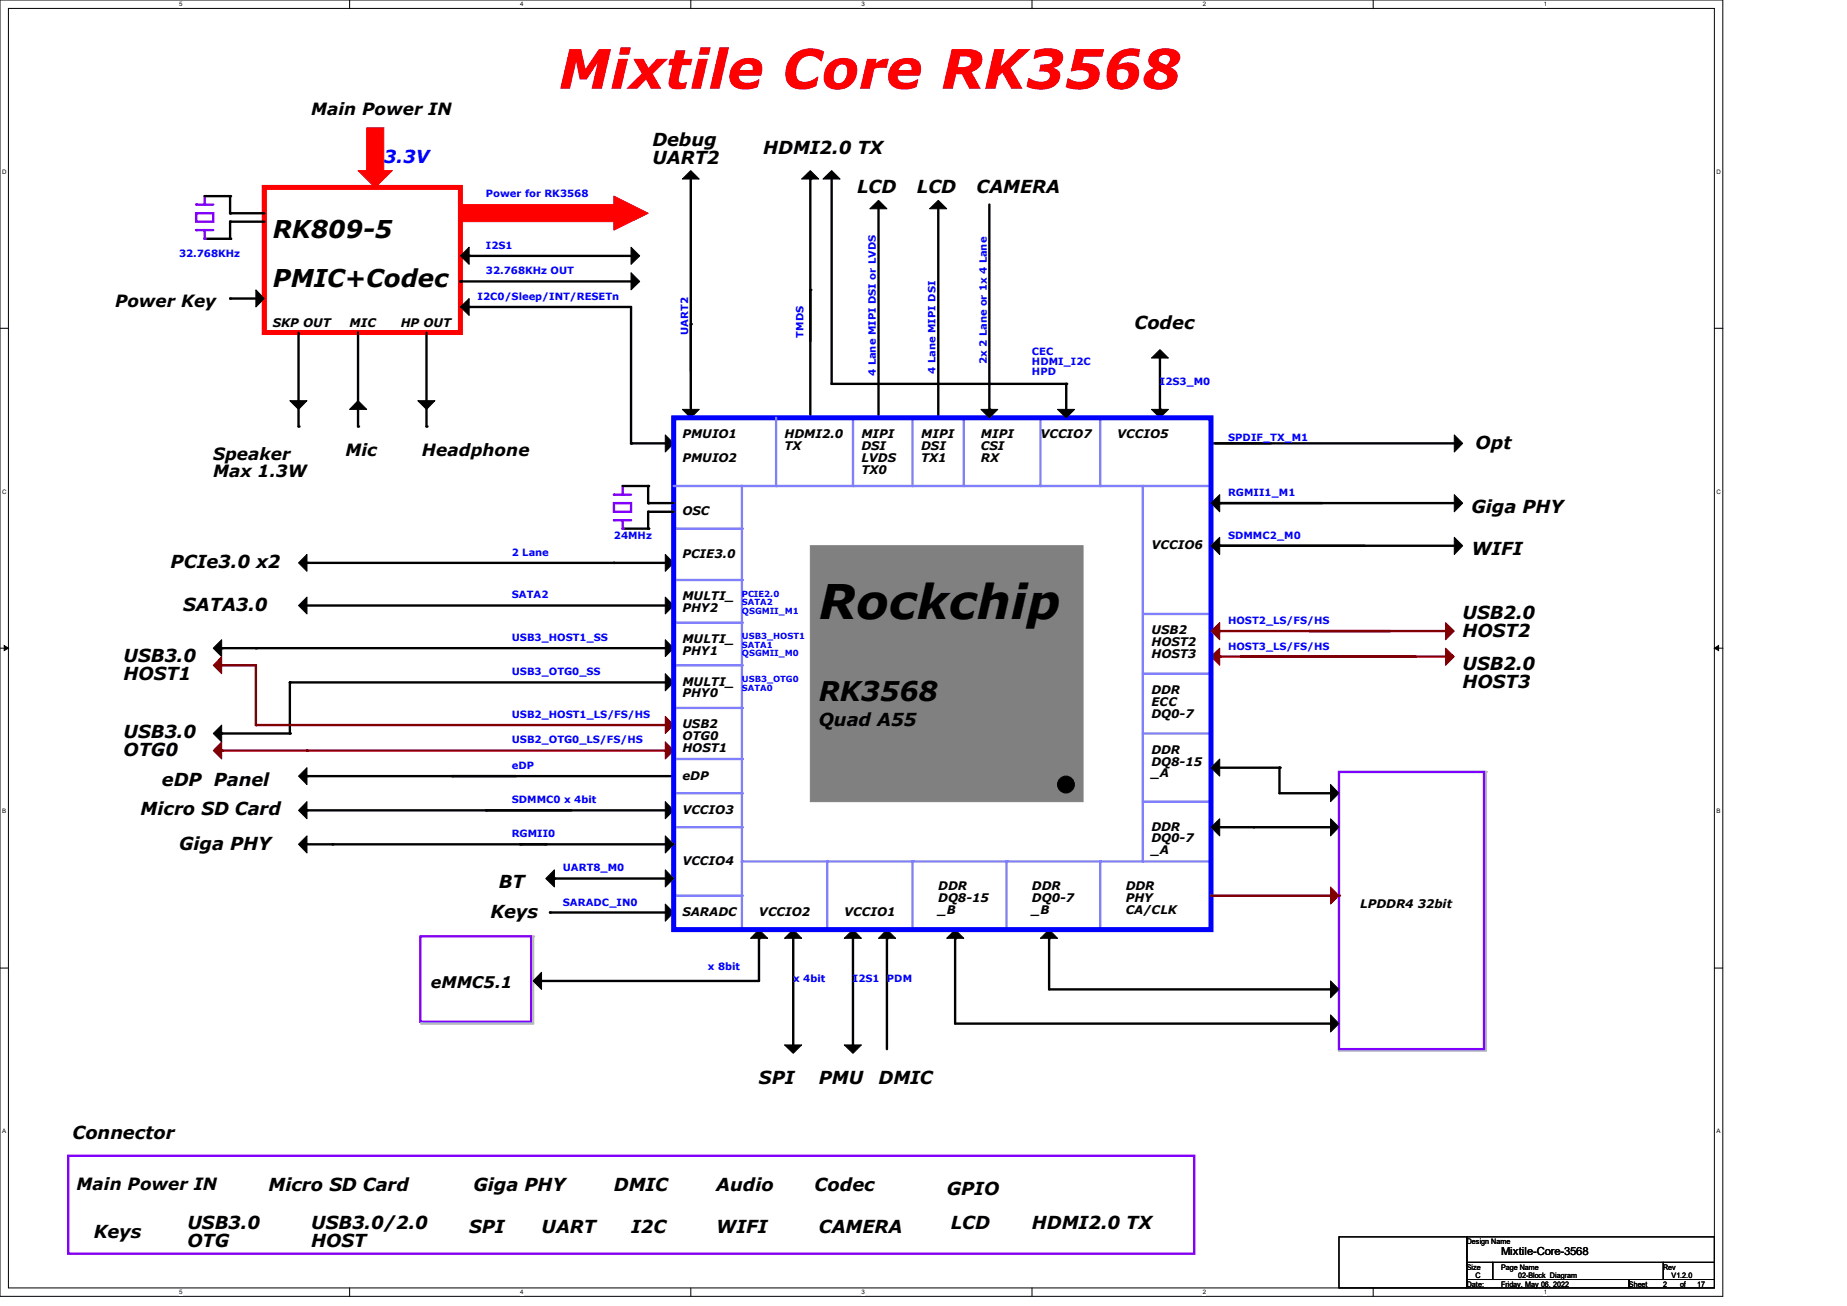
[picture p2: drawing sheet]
<svg xmlns="http://www.w3.org/2000/svg" width="297mm" height="210mm" viewBox="0 0 297 210" stroke-linecap="round" stroke-linejoin="round" font-family="sans-serif">
<path d="M0 0h277v208.4h-277zM1.4 1.4h274.3v205.7h-274.3z" fill="none" stroke="#000" stroke-width=".16"/>
<g fill="#fff">
<path d="M28.8 .1h.5v1.1h-.5z"/>
<path d="M28.8 207.2h.5v1.1h-.5z"/>
</g>
<path d="M56.2 0v1.4M56.2 207.1v1.3" fill="none" stroke="#000" stroke-width=".16"/>
<g fill="#fff">
<path d="M83.7 .1h.5v1.1h-.5z"/>
<path d="M83.7 207.2h.5v1.1h-.5z"/>
</g>
<path d="M111.1 0v1.4M111.1 207.1v1.3" fill="none" stroke="#000" stroke-width=".16"/>
<g fill="#fff">
<path d="M138.5 .1h.6v1.1h-.6z"/>
<path d="M138.5 207.2h.6v1.1h-.6z"/>
</g>
<path d="M165.9 0v1.4M165.9 207.1v1.3" fill="none" stroke="#000" stroke-width=".16"/>
<g fill="#fff">
<path d="M193.4 .1h.5v1.1h-.5z"/>
<path d="M193.4 207.2h.5v1.1h-.5z"/>
</g>
<path d="M220.8 0v1.4M220.8 207.1v1.3" fill="none" stroke="#000" stroke-width=".16"/>
<g fill="#fff">
<path d="M248.2 .1h.6v1.1h-.6z"/>
<path d="M248.2 207.2h.6v1.1h-.6z"/>
<path d="M.3 27.1h.8v1.1h-.8z"/>
<path d="M276 27.1h.7v1.1h-.7z"/>
<path d="M.3 78.5h.8v1.1h-.8z"/>
<path d="M276 78.5h.7v1.1h-.7z"/>
</g>
<path d="M0 52.8h1.4M275.7 52.8h1.3" fill="none" stroke="#000" stroke-width=".16"/>
<g fill="#fff">
<path d="M.3 129.9h.7v1.1h-.7z"/>
<path d="M276 129.9h.6v1.1h-.6z"/>
</g>
<path d="M0 104.2h1.4M275.7 104.2h1.3" fill="none" stroke="#000" stroke-width=".16"/>
<path d="M.7 103.8l.7 .4-.7 .4zM275.7 104.2l.7-.4v.8z" fill="#000" stroke="#000" stroke-width=".16"/>
<g fill="#fff">
<path d="M.3 181.4h.7v1.1h-.7z"/>
<path d="M276 181.4h.6v1.1h-.6z"/>
</g>
<path d="M0 155.7h1.4M275.7 155.7h1.3" fill="none" stroke="#000" stroke-width=".16"/>
<path d="M238.9 124.1v44.9" fill="none" stroke="#c0c0c0" stroke-width=".38"/>
<circle cx="238.9" cy="124.1" r=".19" fill="#c0c0c0"/>
<path d="M215.3 169h23.6" fill="none" stroke="#c0c0c0" stroke-width=".38"/>
<circle cx="215.3" cy="169" r=".19" fill="#c0c0c0"/>
<g fill="#000" stroke="#000" stroke-width=".16">
<path d="M101.5 39.8l1.4 1.3-1.4 1.4z" fill-rule="evenodd"/>
<path d="M185.2 57.6l1.3-1.4 1.4 1.4z" fill-rule="evenodd"/>
<path d="M107 69.9l1.3 1.4-1.3 1.4z" fill-rule="evenodd"/>
<path d="M109.7 65.8h2.7l-1.3 1.4z" fill-rule="evenodd"/>
<path d="M185.2 65.8h2.7l-1.4 1.4z" fill-rule="evenodd"/>
<path d="M233.8 86.4l1.4 1.4-1.4 1.4z" fill-rule="evenodd"/>
<path d="M48 124.8l1.4-1.4v2.8z" fill-rule="evenodd"/>
<path d="M49.4 128.9v2.8l-1.4-1.4z" fill-rule="evenodd"/>
<path d="M107 128.9l1.3 1.4-1.3 1.4z" fill-rule="evenodd"/>
<path d="M122 149.5l1.4 1.4h-2.7z" fill-rule="evenodd"/>
<path d="M127.6 149.5l1.3 1.4h-2.7z" fill-rule="evenodd"/>
<path d="M126.2 168h2.7l-1.3 1.4z" fill-rule="evenodd"/>
</g>
<path d="M42.5 35.6h-5.5v2.8h-4.1M75.4 41.1h26.1M111.1 52.1v13.7M186.5 57.6v8.2M194.7 71.3h39.8M195.5 87.8h38.3M49.4 124.8h33.6M49.4 130.3h42.5M88.4 146.7h18.6M127.6 150.2v17.8" fill="none" stroke="#000" stroke-width=".38"/>
<g fill="#000">
<circle cx="37" cy="35.6" r=".19"/>
<circle cx="37" cy="38.4" r=".19"/>
<circle cx="75.4" cy="41.1" r=".19"/>
<circle cx="111.1" cy="52.1" r=".19"/>
<circle cx="186.5" cy="65.8" r=".19"/>
<circle cx="194.7" cy="71.3" r=".19"/>
<circle cx="234.5" cy="71.3" r=".19"/>
<circle cx="195.5" cy="87.8" r=".19"/>
<circle cx="49.4" cy="124.8" r=".19"/>
<circle cx="49.4" cy="130.3" r=".19"/>
<circle cx="88.4" cy="146.7" r=".19"/>
<circle cx="127.6" cy="150.2" r=".19"/>
</g>
<path d="M214 142.6l1.3 1.4-1.3 1.4z" fill-rule="evenodd" fill="#800000" stroke="#800000" stroke-width=".16"/>
<path d="M42.5 30.1h31.5v23.4h-31.5z" fill="none" stroke="#f00" stroke-width=".8"/>
<g fill="#f00" stroke="#f00" stroke-width=".16">
<path d="M74 32.9h24.7v2.7h-24.7z" fill-rule="evenodd"/>
<path d="M57.6 27.4h5.5l-2.8 2.7z" fill-rule="evenodd"/>
<path d="M59 20.6h2.7v6.8h-2.7z" fill-rule="evenodd"/>
</g>
<path d="M31.5 34.3h2.8v1.3h-2.8zM31.5 32.9h2.8" fill="none" stroke="#8000ff" stroke-width=".38"/>
<circle cx="31.5" cy="32.9" r=".19" fill="#8000ff"/>
<path d="M32.9 31.5v1.4" fill="none" stroke="#8000ff" stroke-width=".38"/>
<circle cx="32.9" cy="32.9" r=".19" fill="#8000ff"/>
<path d="M31.5 37h2.8" fill="none" stroke="#8000ff" stroke-width=".38"/>
<circle cx="31.5" cy="37" r=".19" fill="#8000ff"/>
<path d="M32.9 37v1.4" fill="none" stroke="#8000ff" stroke-width=".38"/>
<circle cx="32.9" cy="38.4" r=".19" fill="#8000ff"/>
<path d="M32.9 31.5h4.1v2.8h5.5M48.7 97.4h58.3M35.6 104.2h5.5M46.6 109.7v8.2" fill="none" stroke="#000" stroke-width=".38"/>
<g fill="#000">
<circle cx="37" cy="31.5" r=".19"/>
<circle cx="37" cy="34.3" r=".19"/>
<circle cx="48.7" cy="97.4" r=".19"/>
<circle cx="35.6" cy="104.2" r=".19"/>
<circle cx="46.6" cy="117.9" r=".19"/>
</g>
<g fill="#000" stroke="#000" stroke-width=".16">
<path d="M48 90.5l1.4-1.3v2.7z" fill-rule="evenodd"/>
<path d="M48 97.4l1.4-1.4v2.7z" fill-rule="evenodd"/>
<path d="M107 96l1.3 1.4-1.3 1.3z" fill-rule="evenodd"/>
<path d="M34.3 104.2l1.3-1.3v2.7z" fill-rule="evenodd"/>
</g>
<path d="M35.6 107h5.5" fill="none" stroke="#800000" stroke-width=".38"/>
<circle cx="35.6" cy="107" r=".19" fill="#800000"/>
<g fill="#800000" stroke="#800000" stroke-width=".16">
<path d="M35.6 105.6v2.7l-1.3-1.3z" fill-rule="evenodd"/>
<path d="M35.6 119.3v2.7l-1.3-1.3z" fill-rule="evenodd"/>
<path d="M107 115.2l1.3 1.4-1.3 1.3z" fill-rule="evenodd"/>
<path d="M107 119.3l1.3 1.4-1.3 1.3z" fill-rule="evenodd"/>
</g>
<path d="M35.6 116.6v2.7l-1.3-1.4z" fill-rule="evenodd" fill="#000" stroke="#000" stroke-width=".16"/>
<path d="M35.6 117.9h11" fill="none" stroke="#000" stroke-width=".38"/>
<circle cx="35.6" cy="117.9" r=".19" fill="#000"/>
<path d="M41.1 116.6h65.9" fill="none" stroke="#800000" stroke-width=".38"/>
<circle cx="107" cy="116.6" r=".19" fill="#800000"/>
<path d="M37 48h4.1M101.5 71.3h6.8M41.1 104.2h65.9M46.6 109.7h60.4M72.7 124.8h35.6M78.1 130.3h28.9" fill="none" stroke="#000" stroke-width=".38"/>
<g fill="#000">
<circle cx="37" cy="48" r=".19"/>
<circle cx="101.5" cy="71.3" r=".19"/>
<circle cx="41.1" cy="104.2" r=".19"/>
<circle cx="46.6" cy="109.7" r=".19"/>
<circle cx="72.7" cy="124.8" r=".19"/>
<circle cx="78.1" cy="130.3" r=".19"/>
</g>
<g fill="#000" stroke="#000" stroke-width=".16">
<path d="M41.1 46.6l1.4 1.4-1.4 1.4z" fill-rule="evenodd"/>
<path d="M107 108.3l1.3 1.4-1.3 1.4z" fill-rule="evenodd"/>
<path d="M107 102.9l1.3 1.3-1.3 1.4z" fill-rule="evenodd"/>
</g>
<path d="M41.1 107v9.6" fill="none" stroke="#800000" stroke-width=".38"/>
<circle cx="41.1" cy="116.6" r=".19" fill="#800000"/>
<path d="M35.6 120.7h13.8" fill="none" stroke="#800000" stroke-width=".38"/>
<circle cx="35.6" cy="120.7" r=".19" fill="#800000"/>
<path d="M49.4 120.7h57.6" fill="none" stroke="#800000" stroke-width=".38"/>
<circle cx="49.4" cy="120.7" r=".19" fill="#800000"/>
<path d="M107 145.4l1.3 1.3-1.3 1.4z" fill-rule="evenodd" fill="#000" stroke="#000" stroke-width=".16"/>
<path d="M150.9 32.9v34.3M75.4 49.4h26.1M130.3 46.6v20.6M85.7 157.7h36.3" fill="none" stroke="#000" stroke-width=".38"/>
<g fill="#000">
<circle cx="75.4" cy="49.4" r=".19"/>
<circle cx="130.3" cy="46.6" r=".19"/>
<circle cx="150.9" cy="67.2" r=".19"/>
<circle cx="85.7" cy="157.7" r=".19"/>
</g>
<path d="M67.6 150.6h17.8v13.7h-17.8z" fill="none" stroke="#8000ff" stroke-width=".38"/>
<path d="M67.7 164.6h18" fill="none" stroke="#c0c0c0" stroke-width=".38"/>
<circle cx="67.7" cy="164.6" r=".19" fill="#c0c0c0"/>
<path d="M85.7 150.6v14" fill="none" stroke="#c0c0c0" stroke-width=".38"/>
<circle cx="85.7" cy="150.6" r=".19" fill="#c0c0c0"/>
<path d="M111.1 28.1v31.5M48 53.5v15.1M57.6 53.5v15.1M68.6 53.5v15.1M74 45.3h27.5M101.5 49.4v21.9M196.1 123.4h9.6v4.2h8.3M196.1 133h5.5M168.7 159.1h45.3M153.6 164.6h60.4" fill="none" stroke="#000" stroke-width=".38"/>
<g fill="#000">
<circle cx="111.1" cy="28.1" r=".19"/>
<circle cx="74" cy="45.3" r=".19"/>
<circle cx="48" cy="68.6" r=".19"/>
<circle cx="57.6" cy="68.6" r=".19"/>
<circle cx="68.6" cy="68.6" r=".19"/>
<circle cx="101.5" cy="71.3" r=".19"/>
<circle cx="201.6" cy="133" r=".19"/>
<circle cx="205.7" cy="123.4" r=".19"/>
<circle cx="214" cy="127.6" r=".19"/>
<circle cx="214" cy="159.1" r=".19"/>
<circle cx="214" cy="164.6" r=".19"/>
</g>
<g fill="#000" stroke="#000" stroke-width=".16">
<path d="M111.1 27.4l1.3 1.4h-2.7z" fill-rule="evenodd"/>
<path d="M101.5 43.9l1.4 1.4-1.4 1.3z" fill-rule="evenodd"/>
<path d="M214 126.2l1.3 1.4-1.3 1.3z" fill-rule="evenodd"/>
<path d="M214 131.7l1.3 1.3-1.3 1.4z" fill-rule="evenodd"/>
<path d="M214 157.7l1.3 1.4-1.3 1.3z" fill-rule="evenodd"/>
<path d="M214 163.2l1.3 1.4-1.3 1.3z" fill-rule="evenodd"/>
</g>
<path d="M215.3 124.1h23.3v44.6h-23.3z" fill="none" stroke="#8000ff" stroke-width=".38"/>
<path d="M196.1 105.6h31.6" fill="none" stroke="#800000" stroke-width=".38"/>
<circle cx="196.1" cy="105.6" r=".19" fill="#800000"/>
<path d="M130.3 28.8v26.1M141.3 32.9v34.3M49.4 90.5h49.3M195.5 80.9h39M122 150.9v6.8M137.2 150.2v17.8M142.6 150.9v17.8M153.6 150.9v13.7M168.7 150.9v8.2" fill="none" stroke="#000" stroke-width=".38"/>
<g fill="#000">
<circle cx="130.3" cy="28.8" r=".19"/>
<circle cx="141.3" cy="67.2" r=".19"/>
<circle cx="49.4" cy="90.5" r=".19"/>
<circle cx="234.5" cy="80.9" r=".19"/>
<circle cx="122" cy="150.9" r=".19"/>
<circle cx="137.2" cy="150.2" r=".19"/>
<circle cx="142.6" cy="150.9" r=".19"/>
<circle cx="153.6" cy="150.9" r=".19"/>
<circle cx="168.7" cy="150.9" r=".19"/>
</g>
<g fill="#000" stroke="#000" stroke-width=".16">
<path d="M128.9 28.8l1.4-1.4 1.4 1.4z" fill-rule="evenodd"/>
<path d="M137.2 149.5l1.3 1.4h-2.7z" fill-rule="evenodd"/>
<path d="M142.6 149.5l1.4 1.4h-2.7z" fill-rule="evenodd"/>
<path d="M153.6 149.5l1.4 1.4h-2.8z" fill-rule="evenodd"/>
<path d="M168.7 149.5l1.4 1.4h-2.8z" fill-rule="evenodd"/>
<path d="M135.8 168h2.7l-1.3 1.4z" fill-rule="evenodd"/>
</g>
<path d="M137.2 67.2v10.9" fill="none" stroke="#8080ff" stroke-width=".38"/>
<circle cx="137.2" cy="78.1" r=".19" fill="#8080ff"/>
<path d="M155 67.2v10.9" fill="none" stroke="#8080ff" stroke-width=".38"/>
<circle cx="155" cy="78.1" r=".19" fill="#8080ff"/>
<path d="M167.3 67.2v10.9" fill="none" stroke="#8080ff" stroke-width=".38"/>
<circle cx="167.3" cy="78.1" r=".19" fill="#8080ff"/>
<path d="M176.9 67.2v10.9" fill="none" stroke="#8080ff" stroke-width=".38"/>
<circle cx="176.9" cy="78.1" r=".19" fill="#8080ff"/>
<path d="M146.7 67.2v10.9" fill="none" stroke="#8080ff" stroke-width=".38"/>
<circle cx="146.7" cy="78.1" r=".19" fill="#8080ff"/>
<path d="M183.8 78.1h10.9" fill="none" stroke="#8080ff" stroke-width=".38"/>
<circle cx="194.7" cy="78.1" r=".19" fill="#8080ff"/>
<path d="M183.8 98.7h10.9" fill="none" stroke="#8080ff" stroke-width=".38"/>
<circle cx="194.7" cy="98.7" r=".19" fill="#8080ff"/>
<path d="M183.8 108.3h10.9" fill="none" stroke="#8080ff" stroke-width=".38"/>
<circle cx="194.7" cy="108.3" r=".19" fill="#8080ff"/>
<path d="M183.8 117.9h10.9" fill="none" stroke="#8080ff" stroke-width=".38"/>
<circle cx="194.7" cy="117.9" r=".19" fill="#8080ff"/>
<path d="M183.8 128.9h10.9" fill="none" stroke="#8080ff" stroke-width=".38"/>
<circle cx="194.7" cy="128.9" r=".19" fill="#8080ff"/>
<path d="M183.8 138.5h10.9" fill="none" stroke="#8080ff" stroke-width=".38"/>
<circle cx="194.7" cy="138.5" r=".19" fill="#8080ff"/>
<path d="M108.3 85h11" fill="none" stroke="#8080ff" stroke-width=".38"/>
<circle cx="119.3" cy="85" r=".19" fill="#8080ff"/>
<path d="M108.3 93.3h11" fill="none" stroke="#8080ff" stroke-width=".38"/>
<circle cx="119.3" cy="93.3" r=".19" fill="#8080ff"/>
<path d="M108.3 100.1h11" fill="none" stroke="#8080ff" stroke-width=".38"/>
<circle cx="119.3" cy="100.1" r=".19" fill="#8080ff"/>
<path d="M108.3 107h11" fill="none" stroke="#8080ff" stroke-width=".38"/>
<circle cx="119.3" cy="107" r=".19" fill="#8080ff"/>
<path d="M108.3 113.8h11" fill="none" stroke="#8080ff" stroke-width=".38"/>
<circle cx="119.3" cy="113.8" r=".19" fill="#8080ff"/>
<path d="M108.3 122h11" fill="none" stroke="#8080ff" stroke-width=".38"/>
<circle cx="119.3" cy="122" r=".19" fill="#8080ff"/>
<path d="M108.3 127.6h11" fill="none" stroke="#8080ff" stroke-width=".38"/>
<circle cx="119.3" cy="127.6" r=".19" fill="#8080ff"/>
<path d="M108.3 133h11" fill="none" stroke="#8080ff" stroke-width=".38"/>
<circle cx="119.3" cy="133" r=".19" fill="#8080ff"/>
<path d="M108.3 144h11" fill="none" stroke="#8080ff" stroke-width=".38"/>
<circle cx="119.3" cy="144" r=".19" fill="#8080ff"/>
<path d="M119.3 138.5v11" fill="none" stroke="#8080ff" stroke-width=".38"/>
<circle cx="119.3" cy="138.5" r=".19" fill="#8080ff"/>
<path d="M133 138.5v11" fill="none" stroke="#8080ff" stroke-width=".38"/>
<circle cx="133" cy="138.5" r=".19" fill="#8080ff"/>
<path d="M146.7 138.5v11" fill="none" stroke="#8080ff" stroke-width=".38"/>
<circle cx="146.7" cy="138.5" r=".19" fill="#8080ff"/>
<path d="M161.8 138.5v11" fill="none" stroke="#8080ff" stroke-width=".38"/>
<circle cx="161.8" cy="138.5" r=".19" fill="#8080ff"/>
<path d="M176.9 138.5v11" fill="none" stroke="#8080ff" stroke-width=".38"/>
<circle cx="176.9" cy="138.5" r=".19" fill="#8080ff"/>
<path d="M194.7 105.6l1.4-1.4v2.8z" fill-rule="evenodd" fill="#800000" stroke="#800000" stroke-width=".16"/>
<g fill="#000" stroke="#000" stroke-width=".16">
<path d="M74 49.4l1.4-1.4v2.7z" fill-rule="evenodd"/>
<path d="M75.4 39.8v2.7l-1.4-1.4z" fill-rule="evenodd"/>
<path d="M46.6 64.4h2.8l-1.4 1.4z" fill-rule="evenodd"/>
<path d="M107 89.2l1.3 1.3-1.3 1.4z" fill-rule="evenodd"/>
<circle cx="171.4" cy="126.2" r="1.35"/>
</g>
<path d="M98.7 31.5l5.5 2.8-5.5 2.7z" fill-rule="evenodd" fill="#f00" stroke="#f00" stroke-width=".16"/>
<path d="M98.7 90.5h8.3" fill="none" stroke="#000" stroke-width=".38"/>
<circle cx="98.7" cy="90.5" r=".19" fill="#000"/>
<path d="M108.3 67.2h86.4v82.3h-86.4z" fill="none" stroke="#00f" stroke-width=".8"/>
<path d="M130.3 87.8h43.9v41.1h-43.9z" fill-rule="evenodd" fill="#808080" stroke="#808080" stroke-width=".16"/>
<path d="M124.8 67.2v10.9" fill="none" stroke="#8080ff" stroke-width=".38"/>
<circle cx="124.8" cy="78.1" r=".19" fill="#8080ff"/>
<path d="M108.3 78.1h11M119.3 78.1h64.5v60.4h-64.5z" fill="none" stroke="#8080ff" stroke-width=".38"/>
<circle cx="119.3" cy="78.1" r=".19" fill="#8080ff"/>
<path d="M108.3 82.3h-4.1v2.7h-4.1" fill="none" stroke="#000" stroke-width=".38"/>
<g fill="#000">
<circle cx="104.2" cy="85" r=".19"/>
<circle cx="104.2" cy="82.3" r=".19"/>
</g>
<path d="M98.7 79.5h2.8M98.7 80.9h2.8v1.4h-2.8z" fill="none" stroke="#8000ff" stroke-width=".38"/>
<circle cx="98.7" cy="79.5" r=".19" fill="#8000ff"/>
<path d="M100.1 78.1v1.4" fill="none" stroke="#8000ff" stroke-width=".38"/>
<circle cx="100.1" cy="79.5" r=".19" fill="#8000ff"/>
<path d="M98.7 83.7h2.8" fill="none" stroke="#8000ff" stroke-width=".38"/>
<circle cx="98.7" cy="83.7" r=".19" fill="#8000ff"/>
<path d="M100.1 83.7v1.3" fill="none" stroke="#8000ff" stroke-width=".38"/>
<circle cx="100.1" cy="85" r=".19" fill="#8000ff"/>
<path d="M159.1 32.9v32.9M100.1 78.1h4.1v2.8h4.1" fill="none" stroke="#000" stroke-width=".38"/>
<g fill="#000">
<circle cx="104.2" cy="78.1" r=".19"/>
<circle cx="159.1" cy="65.8" r=".19"/>
<circle cx="104.2" cy="80.9" r=".19"/>
</g>
<path d="M157.7 65.8h2.7l-1.3 1.4z" fill-rule="evenodd" fill="#000" stroke="#000" stroke-width=".16"/>
<path d="M194.7 101.5l1.4-1.4v2.8z" fill-rule="evenodd" fill="#800000" stroke="#800000" stroke-width=".16"/>
<path d="M199.6 105.6h32.9" fill="none" stroke="#800000" stroke-width=".38"/>
<circle cx="199.6" cy="105.6" r=".19" fill="#800000"/>
<g fill="#800000" stroke="#800000" stroke-width=".16">
<path d="M232.5 104.2l1.3 1.4-1.3 1.4z" fill-rule="evenodd"/>
<path d="M232.5 100.1l1.3 1.4-1.3 1.4z" fill-rule="evenodd"/>
</g>
<path d="M196.1 101.5h27.5" fill="none" stroke="#800000" stroke-width=".38"/>
<circle cx="196.1" cy="101.5" r=".19" fill="#800000"/>
<path d="M210.5 101.5h22" fill="none" stroke="#800000" stroke-width=".38"/>
<circle cx="210.5" cy="101.5" r=".19" fill="#800000"/>
<path d="M194.7 144h20.6" fill="none" stroke="#800000" stroke-width=".38"/>
<circle cx="215.3" cy="144" r=".19" fill="#800000"/>
<path d="M133.7 28.8v32.9h37.7v4.8M196.1 80.9h16.5M196.1 87.8h23.4M49.4 135.8h58.9M201.6 133h12.4M89.2 141.3h17.8" fill="none" stroke="#000" stroke-width=".38"/>
<g fill="#000">
<circle cx="133.7" cy="61.7" r=".19"/>
<circle cx="171.4" cy="66.5" r=".19"/>
<circle cx="171.4" cy="61.7" r=".19"/>
<circle cx="196.1" cy="80.9" r=".19"/>
<circle cx="196.1" cy="87.8" r=".19"/>
<circle cx="53.5" cy="135.8" r=".19"/>
<circle cx="83.7" cy="135.8" r=".19"/>
<circle cx="87.8" cy="135.8" r=".19"/>
<circle cx="214" cy="133" r=".19"/>
<circle cx="89.2" cy="141.3" r=".19"/>
</g>
<g fill="#000" stroke="#000" stroke-width=".16">
<path d="M132.3 28.8l1.4-1.4 1.4 1.4z" fill-rule="evenodd"/>
<path d="M139.9 33.6l1.4-1.4 1.3 1.4z" fill-rule="evenodd"/>
<path d="M149.5 33.6l1.4-1.4 1.3 1.4z" fill-rule="evenodd"/>
<path d="M57.6 64.4l1.4 1.4h-2.8z" fill-rule="evenodd"/>
<path d="M67.2 64.4h2.7l-1.3 1.4z" fill-rule="evenodd"/>
<path d="M170.1 65.8h2.7l-1.4 1.4z" fill-rule="evenodd"/>
<path d="M233.8 69.9l1.4 1.4-1.4 1.4z" fill-rule="evenodd"/>
<path d="M194.7 80.9l1.4-1.4v2.8z" fill-rule="evenodd"/>
<path d="M194.7 87.8l1.4-1.4v2.8z" fill-rule="evenodd"/>
<path d="M233.8 79.5l1.4 1.4-1.4 1.4z" fill-rule="evenodd"/>
<path d="M48 135.8l1.4-1.4v2.8z" fill-rule="evenodd"/>
<path d="M107 134.4l1.3 1.4-1.3 1.4z" fill-rule="evenodd"/>
<path d="M194.7 123.4l1.4-1.4v2.8z" fill-rule="evenodd"/>
<path d="M194.7 133l1.4-1.3v2.7z" fill-rule="evenodd"/>
<path d="M87.1 156.3v2.8l-1.4-1.4z" fill-rule="evenodd"/>
<path d="M87.8 141.3l1.4-1.4v2.7z" fill-rule="evenodd"/>
<path d="M107 139.9l1.3 1.4-1.3 1.3z" fill-rule="evenodd"/>
</g>
<path d="M11 185.8h181v15.8h-181z" fill="none" stroke="#8000ff" stroke-width=".38"/>
<path d="M215.3 198.9h20.6v8.2h-20.6zM235.9 198.9h39.8v4.1h-39.8zM235.9 203h4.1v2.7h-4.1zM235.9 205.7h26.1v1.4h-26.1zM240 203h27.5v2.7h-27.5zM262 205.7h13.7v1.4h-13.7zM267.5 203h8.2v2.7h-8.2z" fill="none" stroke="#000" stroke-width=".16"/>
<text font-size="8.8" fill="#f00" x="89.8" y="14.3">Mixtile Core RK3568</text>
<text font-size="7.7" x="131.7" y="99.6">Rockchip</text>
<text font-size="4.4" x="131.7" y="112.7">RK3568</text>
<g font-size="3.9">
<text x="43.9" y="38.2">RK809-5</text>
<text x="43.9" y="46.1">PMIC+Codec</text>
</g>
<g font-size="2.9">
<text x="104.9" y="23.5">Debug</text>
<text x="104.9" y="26.3">UART2</text>
<text x="122.7" y="24.8">HDMI2.0 TX</text>
<text x="137.8" y="31">LCD</text>
<text x="147.4" y="31">LCD</text>
<text x="157" y="31">CAMERA</text>
<text x="182.4" y="52.9">Codec</text>
<text x="237.3" y="72.1">Opt</text>
<text x="236.6" y="82.4">Giga PHY</text>
<text x="236.6" y="89.3">WIFI</text>
<text x="27.4" y="91.3">PCIe3.0 x2</text>
<text x="29.5" y="98.2">SATA3.0</text>
<text x="235.2" y="99.6">USB2.0</text>
<text x="19.9" y="106.4">USB3.0</text>
<text x="235.2" y="102.4">HOST2</text>
<text x="235.2" y="107.8">USB2.0</text>
<text x="19.9" y="109.3">HOST1</text>
<text x="235.2" y="110.7">HOST3</text>
<text x="19.9" y="118.7">USB3.0</text>
<text x="131.7" y="116.7">Quad A55</text>
<text x="19.9" y="121.6">OTG0</text>
<text x="22.6" y="131.1">Micro SD Card</text>
<text x="26" y="126.3">eDP Panel</text>
<text x="28.8" y="136.6">Giga PHY</text>
<text x="80.2" y="142.7">BT</text>
<text x="78.9" y="147.6">Keys</text>
<text x="122" y="174.3">SPI</text>
<text x="131.7" y="174.3">PMU</text>
<text x="141.3" y="174.3">DMIC</text>
<text x="11.6" y="183.2">Connector</text>
<text x="43.2" y="191.5">Micro SD Card</text>
<text x="76.1" y="191.5">Giga PHY</text>
<text x="98.7" y="191.5">DMIC</text>
<text x="115.2" y="191.5">Audio</text>
<text x="131" y="191.5">Codec</text>
<text x="30.1" y="197.6">USB3.0</text>
<text x="50" y="197.6">USB3.0/2.0</text>
<text x="152.2" y="192.2">GPIO</text>
<text x="152.9" y="197.6">LCD</text>
<text x="165.9" y="197.6">HDMI2.0 TX</text>
<text x="15.1" y="199">Keys</text>
<text x="30.1" y="200.5">OTG</text>
<text x="50" y="200.5">HOST</text>
<text x="75.4" y="198.3">SPI</text>
<text x="87.1" y="198.3">UART</text>
<text x="101.5" y="198.3">I2C</text>
<text x="115.2" y="198.3">WIFI</text>
<text x="131.7" y="198.3">CAMERA</text>
</g>
<text font-size="2.9" fill="#00f" x="61.7" y="26.2">3.3V</text>
<g font-size="2.7">
<text x="50" y="18.5">Main Power IN</text>
<text x="18.5" y="49.4">Power Key</text>
<text x="34.3" y="74">Speaker</text>
<text x="34.3" y="76.7">Max 1.3W</text>
<text x="55.5" y="73.4">Mic</text>
<text x="67.9" y="73.4">Headphone</text>
<text x="12.3" y="191.3">Main Power IN</text>
</g>
<text font-size="2.6" x="69.3" y="158.9">eMMC5.1</text>
<g font-size="1.9">
<text x="43.9" y="52.6">SKP OUT</text>
<text x="56.2" y="52.6">MIC</text>
<text x="64.4" y="52.6">HP OUT</text>
<text x="109.7" y="70.5">PMUIO1</text>
<text x="126.2" y="70.5">HDMI2.0</text>
<text x="138.5" y="70.5">MIPI</text>
<text x="148.1" y="70.5">MIPI</text>
<text x="157.7" y="70.5">MIPI</text>
<text x="167.3" y="70.5">VCCIO7</text>
<text x="179.7" y="70.5">VCCIO5</text>
<text x="109.7" y="74.3">PMUIO2</text>
<text x="126.2" y="72.4">TX</text>
<text x="138.5" y="72.4">DSI</text>
<text x="138.5" y="74.3">LVDS</text>
<text x="138.5" y="76.2">TX0</text>
<text x="148.1" y="72.4">DSI</text>
<text x="148.1" y="74.3">TX1</text>
<text x="157.7" y="72.4">CSI</text>
<text x="157.7" y="74.3">RX</text>
<text x="109.7" y="82.8">OSC</text>
<text x="109.7" y="89.7">PCIE3.0</text>
<text x="185.2" y="88.3">VCCIO6</text>
<text x="109.7" y="96.5">MULTI_</text>
<text x="109.7" y="98.4">PHY2</text>
<text x="109.7" y="103.4">MULTI_</text>
<text x="109.7" y="105.3">PHY1</text>
<text x="185.2" y="102">USB2</text>
<text x="185.2" y="103.9">HOST2</text>
<text x="185.2" y="105.8">HOST3</text>
<text x="109.7" y="110.2">MULTI_</text>
<text x="109.7" y="112.1">PHY0</text>
<text x="185.2" y="111.6">DDR</text>
<text x="185.2" y="113.5">ECC</text>
<text x="109.7" y="117.1">USB2</text>
<text x="109.7" y="119">OTG0</text>
<text x="185.2" y="115.4">DQ0-7</text>
<text x="109.7" y="120.9">HOST1</text>
<text x="109.7" y="125.3">eDP</text>
<text x="185.2" y="121.2">DDR</text>
<text x="185.2" y="123.1">DQ8-15</text>
<text x="185.2" y="125">_A</text>
<text x="109.7" y="130.8">VCCIO3</text>
<text x="185.2" y="133.6">DDR</text>
<text x="185.2" y="135.5">DQ0-7</text>
<text x="185.2" y="137.4">_A</text>
<text x="109.7" y="139.1">VCCIO4</text>
<text x="150.9" y="143.2">DDR</text>
<text x="165.9" y="143.2">DDR</text>
<text x="181" y="143.2">DDR</text>
<text x="109.7" y="147.3">SARADC</text>
<text x="122" y="147.3">VCCIO2</text>
<text x="135.8" y="147.3">VCCIO1</text>
<text x="150.9" y="145.1">DQ8-15</text>
<text x="150.9" y="147">_B</text>
<text x="165.9" y="145.1">DQ0-7</text>
<text x="165.9" y="147">_B</text>
<text x="181" y="145.1">PHY</text>
<text x="181" y="147">CA/CLK</text>
<text x="218.7" y="145.9">LPDDR4 32bit</text>
</g>
<text font-size="1.8" x="241.4" y="201.8">Mixtile-Core-3568</text>
<g font-size="1.6" fill="#00f">
<text x="78.1" y="31.8">Power for RK3568</text>
<text x="28.8" y="41.4">32.768KHz</text>
<text x="78.1" y="40">I2S1</text>
<text x="78.1" y="44.1">32.768KHz OUT</text>
<text x="76.8" y="48.2">I2C0/Sleep/INT/RESETn</text>
<text x="110.7" y="53.9" transform="rotate(-90 110.7 53.9)">UART2</text>
<text x="129.2" y="54.3" transform="rotate(-90 129.2 54.3)">TMDS</text>
<text x="158.7" y="58.6" transform="rotate(-90 158.7 58.6)">2x 2 Lane or 1x 4 Lane</text>
<text x="165.9" y="57.1">CEC</text>
<text x="165.9" y="58.8">HDMI_I2C</text>
<text x="140.8" y="60.5" transform="rotate(-90 140.8 60.5)">4 Lane MIPI DSI or LVDS</text>
<text x="150.5" y="60.1" transform="rotate(-90 150.5 60.1)">4 Lane MIPI DSI</text>
<text x="165.9" y="60.4">HPD</text>
<text x="186.5" y="61.9">I2S3_M0</text>
<text x="197.5" y="70.9">SPDIF_TX_M1</text>
<text x="197.5" y="79.8">RGMII1_M1</text>
<text x="82.3" y="89.4">2 Lane</text>
<text x="98.7" y="86.6">24MHz</text>
<text x="197.5" y="86.6">SDMMC2_M0</text>
<text x="82.3" y="96.2">SATA2</text>
<text x="197.5" y="100.3">HOST2_LS/FS/HS</text>
<text x="82.3" y="103.1">USB3_HOST1_SS</text>
<text x="197.5" y="104.5">HOST3_LS/FS/HS</text>
<text x="82.3" y="108.6">USB3_OTG0_SS</text>
<text x="82.3" y="115.4">USB2_HOST1_LS/FS/HS</text>
<text x="82.3" y="119.5">USB2_OTG0_LS/FS/HS</text>
<text x="82.3" y="123.7">eDP</text>
<text x="82.3" y="129.2">SDMMC0 x 4bit</text>
<text x="82.3" y="134.6">RGMII0</text>
<text x="90.5" y="140.1">UART8_M0</text>
<text x="90.5" y="145.6">SARADC_IN0</text>
<text x="113.8" y="155.9">x 8bit</text>
<text x="127.5" y="157.9">x 4bit</text>
<text x="137.2" y="157.9">I2S1</text>
<text x="142.6" y="157.9">PDM</text>
</g>
<g font-size="1.4" fill="#00f">
<text x="119.3" y="96">PCIE2.0</text>
<text x="119.3" y="97.3">SATA2</text>
<text x="119.3" y="98.7">QSGMII_M1</text>
<text x="119.3" y="102.8">USB3_HOST1</text>
<text x="119.3" y="104.2">SATA1</text>
<text x="119.3" y="105.5">QSGMII_M0</text>
<text x="119.3" y="109.7">USB3_OTG0</text>
<text x="119.3" y="111">SATA0</text>
</g>
<g font-size="1.2">
<text x="235.9" y="200">Design Name</text>
<text x="235.9" y="204.1">Size</text>
<text x="235.9" y="206.9">Date:</text>
<text x="237.3" y="205.5">C</text>
<text x="241.4" y="204.1">Page Name</text>
<text x="241.4" y="206.9">Friday, May 06, 2022</text>
<text x="244.1" y="205.5">02-Block_Diagram</text>
<text x="261.9" y="206.9">Sheet</text>
<text x="267.4" y="204.1">Rev</text>
<text x="267.4" y="206.9">2</text>
<text x="268.8" y="205.5">V1.2.0</text>
<text x="270.1" y="206.9">of</text>
<text x="272.9" y="206.9">17</text>
</g>
<g font-size="1">
<text x="28.8" y="1">5</text>
<text x="83.7" y="1">4</text>
<text x="138.5" y="1">3</text>
<text x="193.4" y="1">2</text>
<text x="248.3" y="1">1</text>
<text x=".3" y="27.9">D</text>
<text x="276" y="27.9">D</text>
<text x=".3" y="79.4">C</text>
<text x="276" y="79.4">C</text>
<text x=".3" y="130.8">B</text>
<text x="276" y="130.8">B</text>
<text x=".3" y="182.2">A</text>
<text x="276" y="182.2">A</text>
<text x="28.8" y="208.1">5</text>
<text x="83.7" y="208.1">4</text>
<text x="138.5" y="208.1">3</text>
<text x="193.4" y="208.1">2</text>
<text x="248.3" y="208.1">1</text>
</g>
</svg>
